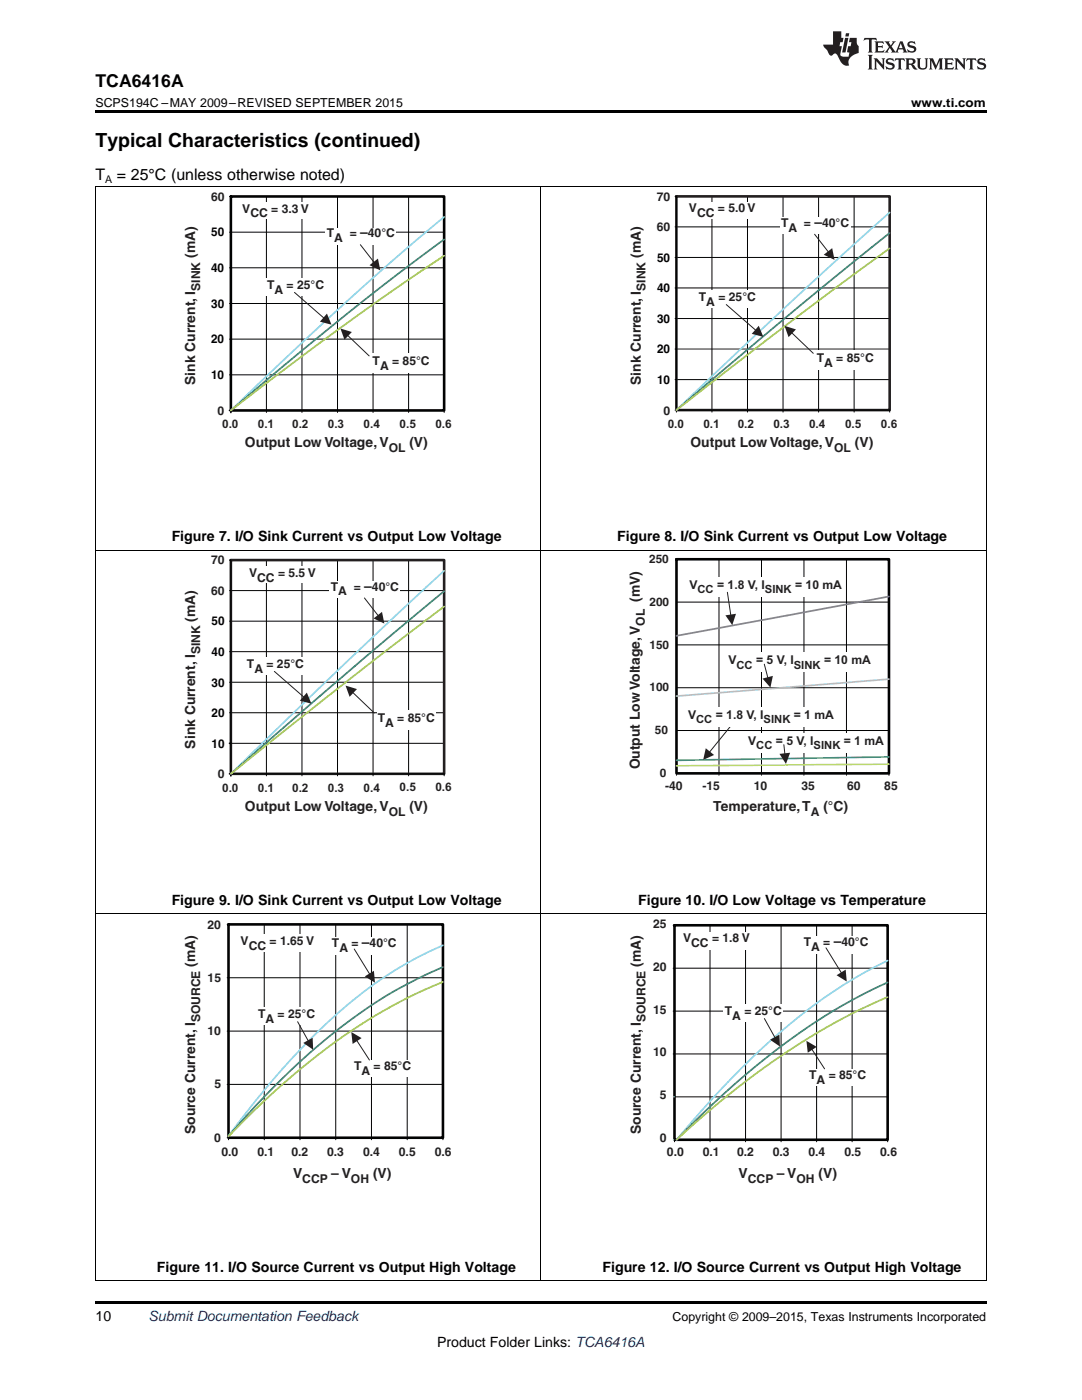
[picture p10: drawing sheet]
<svg xmlns="http://www.w3.org/2000/svg" width="216mm" height="279mm" viewBox="0 0 216 279" stroke-linecap="round" stroke-linejoin="round" font-family="sans-serif">
<path d="M19 255.6l.2 .1zM196.7 255.6l.1 .1zM19 259.7h177.8v.5h-177.8z" fill="#000"/>
<path d="M19.1 182.4v73.3M107.9 182.4v73.3M196.8 182.4v73.3M19 255.6h177.8" fill="none" stroke="#000" stroke-width=".2"/>
<path d="M45.6 184.5h42.8v42.6h-42.8z" fill-rule="evenodd" fill="#fff"/>
<path d="M45.3 195.1h43.1M45.3 184.5h43.1v43M45.6 184.5v43M52.7 184.5v43M59.9 184.5v43M67 184.5v43M74.1 184.5v43M81.3 184.5v43M45.3 216.4h43.1M45.3 205.8h43.1M45.3 227.1h43.1" fill="none" stroke="#010202" stroke-width=".2"/>
<path d="M45.6 184.5h42.8v42.6h-42.8z" fill="none" stroke="#010202" stroke-width=".52"/>
<path d="M88.4 188.7a82.4 82.4 0 0 0-26.8 19 178.5 178.5 0 0 0-16 19" fill="none" stroke="#8dd7f7" stroke-width=".35"/>
<path d="M88.4 193a101.6 101.6 0 0 0-32.1 22.3l-5.4 5.5-5.3 5.9" fill="none" stroke="#3b8476" stroke-width=".35"/>
<path d="M88.4 196a113.8 113.8 0 0 0-34.8 22.9l-8 7.9" fill="none" stroke="#a6ce39" stroke-width=".35"/>
<g fill="#fff">
<path d="M47.8 186.6h13.7v3.4h-13.7z" fill-rule="evenodd"/>
<path d="M65.2 187.1h14v3.5h-14z" fill-rule="evenodd"/>
<path d="M51.2 201h11.9v3.5h-11.9z" fill-rule="evenodd"/>
<path d="M70.4 211.6h12.2v3.3h-12.2z" fill-rule="evenodd"/>
</g>
<path d="M70.7 189.4l3.1 5" fill="none" stroke="#231f20" stroke-width=".2"/>
<path d="M72.8 194.9l1.8-1.2 .2 2.4z" fill="#231f20"/>
<path d="M59.4 203.9l2.1 3.8" fill="none" stroke="#231f20" stroke-width=".2"/>
<path d="M60.5 208.1l1.9-1 .1 2.4z" fill="#231f20"/>
<path d="M71.2 207.7l2.5 3.9" fill="none" stroke="#231f20" stroke-width=".2"/>
<path d="M70.1 206l2.1 1.2-1.8 1.1z" fill="#231f20"/>
<path d="M134.6 184.7h42.5v42.8h-42.5z" fill-rule="evenodd" fill="#fff"/>
<g fill="none" stroke="#010202" stroke-width=".2">
<path d="M134.3 193.2h42.8M134.3 184.7h42.8v43.2M134.6 184.7v43.2M141.7 184.7v43.2M142.8 187.7h.3M148.8 184.7v43.2M155.9 184.7v43.2M162.9 184.7v43.2M170 184.7v43.2M134.3 210.3h42.8M134.3 201.8h42.8M134.6 218.9h42.5"/>
<path d="M134.6 227.5h42.5"/>
</g>
<path d="M134.6 184.7h42.5v42.8h-42.5z" fill="none" stroke="#010202" stroke-width=".52"/>
<path d="M134.3 218.9h.3M134.3 227.5h.3" fill="none" stroke="#8dd7f7" stroke-width=".2"/>
<path d="M177.1 191.7a110.5 110.5 0 0 0-31.9 24.3l-5.3 5.8-4.9 5.7" fill="none" stroke="#8dd7f7" stroke-width=".35"/>
<path d="M177.1 196.1a119.7 119.7 0 0 0-30.1 19.9l-7.1 6.6-4.9 4.9" fill="none" stroke="#3b8476" stroke-width=".35"/>
<path d="M177.1 199a144.4 144.4 0 0 0-39 25.6l-3.1 2.9" fill="none" stroke="#a6ce39" stroke-width=".35"/>
<g fill="#fff">
<path d="M136.1 186h13.7v3.4h-13.7z" fill-rule="evenodd"/>
<path d="M159.3 186.8h14v3.6h-14z" fill-rule="evenodd"/>
<path d="M144.3 200.4h11.9v3.5h-11.9z" fill-rule="evenodd"/>
<path d="M161.2 213.4h12.2v3.3h-12.2z" fill-rule="evenodd"/>
</g>
<path d="M164.8 189.2l3.1 5" fill="none" stroke="#231f20" stroke-width=".2"/>
<path d="M166.9 194.6l1.8-1.1 .3 2.4z" fill="#231f20"/>
<path d="M152.5 203.3l2.1 3.8" fill="none" stroke="#231f20" stroke-width=".2"/>
<path d="M153.7 207.5l1.8-1 .1 2.4z" fill="#231f20"/>
<path d="M162 209.4l2.5 3.9" fill="none" stroke="#231f20" stroke-width=".2"/>
<path d="M160.9 207.7l2.1 1.2-1.8 1.2z" fill="#231f20"/>
<path d="M19.1 109.8v72.6M107.9 109.8v72.6M196.8 109.8v72.6M19 182.3h177.8" fill="none" stroke="#000" stroke-width=".2"/>
<g fill="#fff">
<path d="M62.1 159.1h17.4v2.4h-17.4z" fill-rule="evenodd"/>
<path d="M46.1 111.8h42.5v42.6h-42.5z" fill-rule="evenodd"/>
</g>
<g fill="none" stroke="#010202" stroke-width=".2">
<path d="M45.8 117.9h42.8M45.8 111.8h42.8v43M46.1 111.8v42.6h42.5M53.2 111.8v43M60.3 111.8v43M67.3 111.8v43M74.4 111.8v43M81.5 111.8v43M45.8 136.2h42.8M45.8 130.1h42.8M45.8 124h42.8M45.8 142.2h42.8"/>
<path d="M46.1 148.3h42.5"/>
</g>
<path d="M46.1 111.8h42.5v42.6h-42.5z" fill="none" stroke="#231f20" stroke-width=".52"/>
<path d="M45.8 154.4h.3v.4M45.8 148.3h.3" fill="none" stroke="#010202" stroke-width=".35"/>
<path d="M88.6 113.9l-19.5 18.2-23 22.3" fill="none" stroke="#8dd7f7" stroke-width=".35"/>
<path d="M88.6 118a1730.1 1730.1 0 0 0-42.5 36.4" fill="none" stroke="#3b8476" stroke-width=".35"/>
<path d="M88.6 121l-15.9 12.3-26.6 21.1" fill="none" stroke="#a6ce39" stroke-width=".35"/>
<g fill="#fff">
<path d="M49.4 113.1h13.9v3.3h-13.9z" fill-rule="evenodd"/>
<path d="M65.8 116h14.1v3.3h-14.1z" fill-rule="evenodd"/>
</g>
<path d="M72.7 119.3l2.8 3.6" fill="none" stroke="#231f20" stroke-width=".2"/>
<path d="M74.5 123.4l1.7-1.3 .5 2.4z" fill="#231f20"/>
<g fill="#fff">
<path d="M75.1 141.7h11.8v3.9h-11.8z" fill-rule="evenodd"/>
<path d="M48.9 131.2h12v3.5h-12z" fill-rule="evenodd"/>
</g>
<path d="M54.7 134l5.9 5.1" fill="none" stroke="#231f20" stroke-width=".2"/>
<path d="M61.2 138.2l.9 2.2-2.3-.6z" fill="#231f20"/>
<path d="M70.4 138.2l4.3 4.1" fill="none" stroke="#231f20" stroke-width=".2"/>
<path d="M69 136.8l2.2 .7-1.4 1.6z" fill="#231f20"/>
<path d="M135 111.6h42.4v42.7h-42.4z" fill-rule="evenodd" fill="#fff"/>
<path d="M143.5 111.6v43.1M151.9 111.6v43.1M160.4 111.6v43.1M168.9 111.6v43.1M135 137.3h42.4M135 128.7h42.4M135 120.2h42.4M135 154.7v-43.1h42.4v43.1M135 154.3h42.4M135 145.8h42.4" fill="none" stroke="#010202" stroke-width=".2"/>
<path d="M135 111.6h42.4v42.7h-42.4z" fill="none" stroke="#010202" stroke-width=".52"/>
<path d="M177.4 151.1l-42.4 .6" fill="none" stroke="#4ca391" stroke-width=".35"/>
<path d="M177.4 152.5l-42.4 .3" fill="none" stroke="#d2e287" stroke-width=".35"/>
<path d="M177.4 119l-42.4 7.9" fill="none" stroke="#756fb3" stroke-width=".35"/>
<path d="M177.4 135.5l-42.4 3.4" fill="none" stroke="#a3c2d1" stroke-width=".35"/>
<path d="M145.7 145l-4.1 5.1" fill="none" stroke="#231f20" stroke-width=".2"/>
<path d="M140.8 149.3l1.7 1.4-2.2 1z" fill="#231f20"/>
<g fill="#fff">
<path d="M149.1 146.2h27.5v4h-27.5z" fill-rule="evenodd"/>
<path d="M137.1 141.1h27.5v3.9h-27.5z" fill-rule="evenodd"/>
<path d="M145.2 130.2h27.4v3.9h-27.4z" fill-rule="evenodd"/>
<path d="M137.4 115.1h27.4v4h-27.4z" fill-rule="evenodd"/>
</g>
<path d="M156.4 148.6l.2 1.8" fill="none" stroke="#231f20" stroke-width=".2"/>
<path d="M155.5 150.5l2.2-.3-.9 2.3z" fill="#231f20"/>
<path d="M152.5 132.5l.7 2.8" fill="none" stroke="#231f20" stroke-width=".2"/>
<path d="M152.2 135.4l2-.5-.5 2.3z" fill="#231f20"/>
<path d="M145.1 118.2l.7 4.6" fill="none" stroke="#231f20" stroke-width=".2"/>
<path d="M144.7 122.8l2.2-.3-.8 2.3z" fill="#231f20"/>
<path d="M19.1 37.2v72.6M107.9 37.2v72.6M196.8 37.2v72.6M19 109.8h177.8" fill="none" stroke="#000" stroke-width=".2"/>
<g fill="#fff">
<path d="M62.1 86.5h17.4v2.5h-17.4z" fill-rule="evenodd"/>
<path d="M46.1 39.2h42.5v42.7h-42.5z" fill-rule="evenodd"/>
</g>
<path d="M45.8 39.2h42.8v43.1M46.1 39.2v42.7h42.5M53.2 39.2v43.1M60.3 39.2v43.1M67.3 39.2v43.1M74.4 39.2v43.1M81.5 39.2v43.1M45.8 53.4h42.8M45.8 46.3h42.8M45.8 74.8h42.8M45.8 67.7h42.8M45.8 60.6h42.8" fill="none" stroke="#010202" stroke-width=".2"/>
<path d="M46.1 39.2h42.5v42.7h-42.5z" fill="none" stroke="#010202" stroke-width=".52"/>
<path d="M45.8 81.9h.3v.4" fill="none" stroke="#010202" stroke-width=".35"/>
<path d="M88.6 43.3a719.9 719.9 0 0 0-42.5 38.6" fill="none" stroke="#8dd7f7" stroke-width=".35"/>
<path d="M88.6 47.8a657.7 657.7 0 0 0-42.5 34.1" fill="none" stroke="#3b8476" stroke-width=".35"/>
<path d="M88.6 51a676.9 676.9 0 0 0-42.5 30.9" fill="none" stroke="#a6ce39" stroke-width=".35"/>
<g fill="#fff">
<path d="M48 40.4h13.9v3.3h-13.9z" fill-rule="evenodd"/>
<path d="M64.9 45.5h14.2v3.3h-14.2z" fill-rule="evenodd"/>
</g>
<path d="M71.9 48.8l2.7 3.6" fill="none" stroke="#231f20" stroke-width=".2"/>
<path d="M73.7 52.9l1.7-1.3 .5 2.4z" fill="#231f20"/>
<g fill="#fff">
<path d="M74.1 70.5h11.8v3.9h-11.8z" fill-rule="evenodd"/>
<path d="M52.9 55.6h12v3.5h-12z" fill-rule="evenodd"/>
</g>
<path d="M58.8 58.4l5.8 5.1" fill="none" stroke="#231f20" stroke-width=".2"/>
<path d="M65.2 62.6l.9 2.2-2.3-.6z" fill="#231f20"/>
<path d="M69.4 67l4.3 4" fill="none" stroke="#231f20" stroke-width=".2"/>
<path d="M67.9 65.6l2.3 .7-1.5 1.5z" fill="#231f20"/>
<g fill="#fff">
<path d="M151 86.5h17.4v2.5h-17.4z" fill-rule="evenodd"/>
<path d="M135 39.2h42.5v42.6h-42.5z" fill-rule="evenodd"/>
</g>
<g fill="none" stroke="#010202" stroke-width=".2">
<path d="M134.7 39.2h42.8v43M135 39.2v43M142.1 39.2v43M149.2 39.2v43M156.2 39.2v43M163.3 39.2v43M170.4 39.2v43M134.7 57.5h42.8M134.7 51.4h42.8M134.7 45.3h42.8M134.7 75.8h42.8M134.7 63.6h42.8"/>
<path d="M134.7 69.7h.3M134.7 81.8h42.8"/>
</g>
<path d="M135 69.7h42.5" fill="none" stroke="#231f20" stroke-width=".2"/>
<path d="M135 39.2h42.5v42.6h-42.5z" fill="none" stroke="#231f20" stroke-width=".52"/>
<path d="M177.5 42.4l-19.5 17.7-23 21.7" fill="none" stroke="#8dd7f7" stroke-width=".35"/>
<path d="M177.5 46.5l-19.5 15.8-23 19.5" fill="none" stroke="#3b8476" stroke-width=".35"/>
<path d="M177.5 49.5a1359.3 1359.3 0 0 0-42.5 32.3" fill="none" stroke="#a6ce39" stroke-width=".35"/>
<g fill="#fff">
<path d="M137.2 40.3h13.9v3.4h-13.9z" fill-rule="evenodd"/>
<path d="M155.6 43.4h14.1v3.3h-14.1z" fill-rule="evenodd"/>
</g>
<path d="M162.5 46.7l2.8 3.6" fill="none" stroke="#231f20" stroke-width=".2"/>
<path d="M164.4 50.8l1.7-1.3 .4 2.4z" fill="#231f20"/>
<g fill="#fff">
<path d="M162.7 69.9h11.8v4h-11.8z" fill-rule="evenodd"/>
<path d="M139.1 58h12v3.5h-12z" fill-rule="evenodd"/>
</g>
<path d="M144.9 60.8l5.9 5.1" fill="none" stroke="#231f20" stroke-width=".2"/>
<path d="M151.4 65l.9 2.2-2.3-.6z" fill="#231f20"/>
<path d="M158 66.4l4.3 4.1" fill="none" stroke="#231f20" stroke-width=".2"/>
<path d="M156.5 65l2.3 .7-1.5 1.6z" fill="#231f20"/>
<path d="M19 37.2h177.8" fill="none" stroke="#000" stroke-width=".2"/>
<path d="M19 22h177.8v.5h-177.8z" fill="#000"/>
<g fill="#231f20">
<path d="M172.5 7.6l-.1 .5 .4-.2h.6v.1v2.1l-.2 .4h.9l-.2-.4v-2.1l.1-.1h.5l.5 .2-.2-.5zM174.5 8.3l.2 .3v1.5l-.2 .4h1.8l.2-.6a1.04 1.04 0 0 1-1.3 .2v-.7h.6l.3 .2v-.6l-.3 .2h-.6v-.6l.8-.1 .4 .3-.2-.5zM176.5 8.3l.9 1.1-.9 1.1h.8l-.2-.2 .4-.7 .5 .7-.2 .2h1.5l-.2-.2 .2-.4h.9l.1 .4-.2 .2h1l-.3-.3-.7-1.9h-.5l-.9 2-.8-1 .9-1h-.8l.1 .3-.4 .5-.3-.6 .1-.2zM179.7 8.6l.4 1h-.7zM181.3 8.4a.63 .63 0 0 0-.2 .7 .63 .63 0 0 0 .6 .4l.6 .2 .1 .2a.75 .75 0 0 1-.7 .4 .75 .75 0 0 1-.6-.5l.1 .7 .1-.1a1.11 1.11 0 0 0 1.5-.6 1.13 1.13 0 0 0-1.2-.8l-.1-.4a1.04 1.04 0 0 1 1.2 .2l-.2-.5-.2 .1-.4-.2zM173.2 10.9l.2 .4v2.2l-.2 .4h1l-.3-.4v-2.2l.3-.4zM174.3 11.6l.3 .4v1.5l-.3 .4h.8l-.2-.4v-1.3l1.5 1.7v-1.9l.2-.4h-.7l.2 .4v.9l-1.1-1.3zM177 11.8a.62 .62 0 0 0-.2 .7 .62 .62 0 0 0 .6 .4l.6 .1 .1 .3a.76 .76 0 0 1-.7 .3 .76 .76 0 0 1-.7-.4l.2 .7 .1-.1a1.11 1.11 0 0 0 1.5-.6 1.13 1.13 0 0 0-1.2-.8l-.1-.4a1.04 1.04 0 0 1 1.2 .2l-.2-.6-.2 .1-.5-.1zM178.7 11.6l-.2 .6a.61 .61 0 0 1 .8-.3v1.6l-.2 .4h.9l-.2-.4v-1.6a.63 .63 0 0 1 .7 .3l-.1-.6zM180.6 11.6l.3 .4v1.5l-.3 .4h1l-.2-.2-.1-.8 .6 .2a.76 .76 0 0 0 1.2 .7l-1-1a.58 .58 0 0 0 .6-.5 .58 .58 0 0 0-.5-.6zM181.4 11.9h.1a.45 .45 0 0 1 .5 .1 .45 .45 0 0 1 .1 .5l-.8 .2zM182.9 11.6l.2 .2a2.17 2.17 0 0 0 .3 1.9 .99 .99 0 0 0 1.6-.6v-1.1l.2-.4h-.7l.2 .2a1.92 1.92 0 0 1-.2 1.8 .6 .6 0 0 1-.9-.5v-1.1l.2-.4zM185.4 11.6l.2 .4v1.5l-.2 .4h.7l-.2-.4v-1.4l.8 1.8 .8-1.8v1.4l-.2 .4h.9l-.2-.4v-1.5l.2-.4h-.8l-.6 1.5-.6-1.5zM188.4 11.6l.2 .4v1.5l-.2 .4h1.8l.1-.6a1.04 1.04 0 0 1-1.2 .1v-.6h.5l.4 .2v-.6l-.4 .2h-.5v-.7h.8l.3 .3-.1-.6zM190.5 11.6l.2 .4v1.5l-.2 .4h.7l-.2-.4v-1.3l1.5 1.7v-1.9l.2-.4h-.7l.2 .4v.9l-1.1-1.3zM192.9 11.6l-.1 .6a.61 .61 0 0 1 .7-.3l.1 1.6-.3 .4h1l-.3-.4 .1-1.6a.63 .63 0 0 1 .7 .3l-.1-.6zM195.2 11.8a.62 .62 0 0 0-.2 .7 .62 .62 0 0 0 .6 .4l.6 .1 .1 .3a.76 .76 0 0 1-.7 .3 .76 .76 0 0 1-.6-.4l.1 .7 .1-.1a1.11 1.11 0 0 0 1.6-.6 1.13 1.13 0 0 0-1.3-.8l-.1-.4a1.04 1.04 0 0 1 1.2 .2l-.1-.6-.2 .1-.5-.1z"/>
<path d="M166.2 6.3v2.6h-1.9v.4l.8 .9a.91 .91 0 0 0 1 .8 .56 .56 0 0 1 .5-.3 .56 .56 0 0 1 .5 .3l.4 .8a1.53 1.53 0 0 0 1.9 1.2 1.54 1.54 0 0 1 1-2.1l.9-.3v-1.4a1.52 1.52 0 0 1-.4-1.6h-1.3l-.2 .8h.5l-.2 .8h-.5l-.1 1v.2l.4 .1-.2 .8a1.93 1.93 0 0 1-1.6-.3l.3-1.8h-.5l.2-.8h.4l.2-.8h-.4v-1.3zM168.6 7.6l-.6 2.9h.7l.6-2.9zM168.8 6.6l-.1 .7h.6l.2-.7z"/>
</g>
<text font-size="3.9" x="19" y="29.3">Typical Characteristics (continued)</text>
<text font-size="3.5" x="19" y="17.3">TCA6416A</text>
<g font-size="3.2">
<text x="19" y="36">T</text>
<text x="23.3" y="36">= 25°C (unless otherwise noted)</text>
</g>
<g font-size="2.8" fill="#231f20">
<text x="71.9" y="47.4">–</text>
<text x="162.5" y="45.3">–</text>
<text x="39" y="51.5" transform="rotate(-90 39 51.5)">(mA)</text>
<text x="127.9" y="51.5" transform="rotate(-90 127.9 51.5)">(mA)</text>
<text x="39" y="76.8" transform="rotate(-90 39 76.8)">Sink Current, I</text>
<text x="127.9" y="76.8" transform="rotate(-90 127.9 76.8)">Sink Current, I</text>
<text x="48.9" y="89.3">Output Low Voltage,V</text>
<text x="81.7" y="89.3">(V)</text>
<text x="137.8" y="89.3">Output Low Voltage,V</text>
<text x="170.6" y="89.3">(V)</text>
<text x="72.7" y="117.9">–</text>
<text x="39" y="124.1" transform="rotate(-90 39 124.1)">(mA)</text>
<text x="127.7" y="120.2" transform="rotate(-90 127.7 120.2)">(mV)</text>
<text x="39" y="149.4" transform="rotate(-90 39 149.4)">Sink Current, I</text>
<text x="127.7" y="153.5" transform="rotate(-90 127.7 153.5)">Output Low Voltage,V</text>
<text x="48.9" y="161.8">Output Low Voltage,V</text>
<text x="81.7" y="161.8">(V)</text>
<text x="142.3" y="161.9">Temperature,T</text>
<text x="164.3" y="161.9">(°C)</text>
<text x="72.2" y="189.1">–</text>
<text x="166.4" y="188.8">–</text>
<text x="39" y="192.9" transform="rotate(-90 39 192.9)">(mA)</text>
<text x="127.9" y="192.9" transform="rotate(-90 127.9 192.9)">(mA)</text>
<text x="39" y="226.3" transform="rotate(-90 39 226.3)">Source Current, I</text>
<text x="127.9" y="226.3" transform="rotate(-90 127.9 226.3)">Source Current, I</text>
<text x="58.5" y="235.1">V</text>
<text x="66.1" y="235.1">– V</text>
<text x="74.4" y="235.1">(V)</text>
<text x="147.4" y="235.1">V</text>
<text x="155" y="235.1">– V</text>
<text x="163.3" y="235.1">(V)</text>
</g>
<g font-size="2.8">
<text x="34.3" y="108.1">Figure 7. I/O Sink Current vs Output Low Voltage</text>
<text x="123.2" y="108.1">Figure 8. I/O Sink Current vs Output Low Voltage</text>
<text x="34.3" y="180.6">Figure 9. I/O Sink Current vs Output Low Voltage</text>
<text x="127.4" y="180.6">Figure 10. I/O Low Voltage vs Temperature</text>
<text x="31.3" y="253.9">Figure 11. I/O Source Current vs Output High Voltage</text>
<text x="120.2" y="253.9">Figure 12. I/O Source Current vs Output High Voltage</text>
<text x="19" y="263.6">10</text>
<text x="87.2" y="268.9">Product Folder Links: TCA6416A</text>
</g>
<text font-size="2.8" fill="#0000c8" x="29.6" y="263.6">Submit Documentation Feedback</text>
<g font-size="2.5">
<text x="19" y="21.4">SCPS194C –MAY 2009–REVISED SEPTEMBER 2015</text>
<text x="181.8" y="21.4">www.ti.com</text>
<text x="134.2" y="263.6">Copyright © 2009–2015, Texas Instruments Incorporated</text>
</g>
<g font-size="2.4" fill="#231f20">
<text x="42.1" y="40">60</text>
<text x="131" y="40.1">70</text>
<text x="48.3" y="42.4">V</text>
<text x="50" y="43.4">CC</text>
<text x="54.1" y="42.4">= 3.3 V</text>
<text x="65.2" y="47.4">T</text>
<text x="69.8" y="47.4">=</text>
<text x="73.4" y="47.4">40°C</text>
<text x="131" y="46.2">60</text>
<text x="137.5" y="42.4">V</text>
<text x="139.1" y="43.4">CC</text>
<text x="143.3" y="42.4">= 5.0 V</text>
<text x="155.8" y="45.3">T</text>
<text x="157.3" y="46.2">A</text>
<text x="160.4" y="45.3">=</text>
<text x="164" y="45.3">40°C</text>
<text x="66.7" y="48.3">A</text>
<text x="39.9" y="58" transform="rotate(-90 39.9 58)">SINK</text>
<text x="53.3" y="57.7">T</text>
<text x="54.8" y="58.6">A</text>
<text x="57.2" y="57.7">= 25°C</text>
<text x="128.8" y="58" transform="rotate(-90 128.8 58)">SINK</text>
<text x="139.5" y="60.1">T</text>
<text x="140.9" y="61.1">A</text>
<text x="143.3" y="60.1">= 25°C</text>
<text x="74.4" y="72.8">T</text>
<text x="75.8" y="73.8">A</text>
<text x="78.2" y="72.8">= 85°C</text>
<text x="163" y="72.3">T</text>
<text x="164.4" y="73.3">A</text>
<text x="166.9" y="72.3">= 85°C</text>
<text x="43.4" y="82.7">0</text>
<text x="132.4" y="82.7">0</text>
<text x="77.6" y="90.2">OL</text>
<text x="166.5" y="90.2">OL</text>
<text x="42.1" y="112.6">70</text>
<text x="42.1" y="118.7">60</text>
<text x="49.7" y="115.1">V</text>
<text x="51.3" y="116.1">CC</text>
<text x="55.5" y="115.1">= 5.5 V</text>
<text x="66" y="117.9">T</text>
<text x="67.5" y="118.8">A</text>
<text x="70.6" y="117.9">=</text>
<text x="74.2" y="117.9">40°C</text>
<text x="137.6" y="117.5">V</text>
<text x="143.1" y="117.5">= 1.8 V, I</text>
<text x="158.7" y="117.5">= 10 mA</text>
<text x="128.7" y="124.9" transform="rotate(-90 128.7 124.9)">OL</text>
<text x="39.9" y="130.6" transform="rotate(-90 39.9 130.6)">SINK</text>
<text x="49.3" y="133.3">T</text>
<text x="50.8" y="134.3">A</text>
<text x="53.2" y="133.3">= 25°C</text>
<text x="145.3" y="132.5">V</text>
<text x="150.9" y="132.5">= 5 V, I</text>
<text x="164.4" y="132.5">= 10 mA</text>
<text x="137.3" y="143.5">V</text>
<text x="142.8" y="143.5">= 1.8 V, I</text>
<text x="158.4" y="143.5">= 1 mA</text>
<text x="75.4" y="144.1">T</text>
<text x="76.9" y="145.1">A</text>
<text x="79.3" y="144.1">= 85°C</text>
<text x="149.3" y="148.6">V</text>
<text x="154.8" y="148.6">= 5 V, I</text>
<text x="168.4" y="148.6">= 1 mA</text>
<text x="43.5" y="155.3">0</text>
<text x="132.7" y="157.7">-40</text>
<text x="140.2" y="157.7">-15</text>
<text x="150.4" y="157.7">10</text>
<text x="159.9" y="157.7">35</text>
<text x="169" y="157.7">60</text>
<text x="176.5" y="157.7">85</text>
<text x="77.6" y="162.8">OL</text>
<text x="161.8" y="162.8">A</text>
<text x="41.4" y="185.3">20</text>
<text x="130.3" y="185.3">25</text>
<text x="48" y="188.7">V</text>
<text x="49.6" y="189.6">CC</text>
<text x="53.8" y="188.7">= 1.65 V</text>
<text x="66.2" y="189.1">T</text>
<text x="67.7" y="190">A</text>
<text x="70.1" y="189.1">=</text>
<text x="73.8" y="189.1">40°C</text>
<text x="136.3" y="188.1">V</text>
<text x="137.9" y="189.1">CC</text>
<text x="142.1" y="188.1">= 1.8 V</text>
<text x="160.4" y="188.8">T</text>
<text x="161.9" y="189.8">A</text>
<text x="164.3" y="188.8">=</text>
<text x="167.9" y="188.8">40°C</text>
<text x="41.4" y="195.9">15</text>
<text x="130.3" y="193.8">20</text>
<text x="51.5" y="203.2">T</text>
<text x="55.4" y="203.2">= 25°C</text>
<text x="130.3" y="202.3">15</text>
<text x="144.6" y="202.5">T</text>
<text x="146.1" y="203.5">A</text>
<text x="148.5" y="202.5">= 25°C</text>
<text x="39.9" y="204" transform="rotate(-90 39.9 204)">SOURCE</text>
<text x="41.4" y="206.6">10</text>
<text x="53" y="204.1">A</text>
<text x="128.8" y="204" transform="rotate(-90 128.8 204)">SOURCE</text>
<text x="70.6" y="213.6">T</text>
<text x="72.1" y="214.6">A</text>
<text x="74.5" y="213.6">= 85°C</text>
<text x="130.3" y="210.8">10</text>
<text x="161.5" y="215.4">T</text>
<text x="165.4" y="215.4">= 85°C</text>
<text x="42.8" y="217.2">5</text>
<text x="131.7" y="219.3">5</text>
<text x="162.9" y="216.3">A</text>
<text x="42.8" y="227.9">0</text>
<text x="131.7" y="227.9">0</text>
<text x="44.2" y="230.7">0.0</text>
<text x="51.4" y="230.7">0.1</text>
<text x="58.2" y="230.7">0.2</text>
<text x="65.3" y="230.7">0.3</text>
<text x="72.4" y="230.7">0.4</text>
<text x="79.6" y="230.7">0.5</text>
<text x="86.7" y="230.7">0.6</text>
<text x="133.1" y="230.7">0.0</text>
<text x="140.3" y="230.7">0.1</text>
<text x="147.1" y="230.7">0.2</text>
<text x="154.2" y="230.7">0.3</text>
<text x="161.3" y="230.7">0.4</text>
<text x="168.5" y="230.7">0.5</text>
<text x="175.6" y="230.7">0.6</text>
<text x="60.3" y="236.1">CCP</text>
<text x="70" y="236.1">OH</text>
<text x="149.2" y="236.1">CCP</text>
<text x="158.9" y="236.1">OH</text>
</g>
<g font-size="2.4" fill="#010202">
<text x="42.2" y="47.1">50</text>
<text x="131.1" y="52.2">50</text>
<text x="42.1" y="54.3">40</text>
<text x="131.1" y="58.3">40</text>
<text x="42.2" y="61.4">30</text>
<text x="131.1" y="64.4">30</text>
<text x="42.1" y="68.5">20</text>
<text x="131.1" y="70.5">20</text>
<text x="42.1" y="75.6">10</text>
<text x="131.1" y="76.6">10</text>
<text x="42.2" y="124.8">50</text>
<text x="42.2" y="130.9">40</text>
<text x="42.2" y="137">30</text>
<text x="42.2" y="143.1">20</text>
<text x="42.2" y="149.2">10</text>
</g>
<g font-size="2.3" fill="#231f20">
<text x="44.3" y="85.4">0.0</text>
<text x="51.4" y="85.5">0.1</text>
<text x="58.3" y="85.5">0.2</text>
<text x="65.4" y="85.5">0.3</text>
<text x="72.5" y="85.5">0.4</text>
<text x="79.7" y="85.4">0.5</text>
<text x="86.9" y="85.4">0.6</text>
<text x="133.2" y="85.4">0.0</text>
<text x="140.3" y="85.5">0.1</text>
<text x="147.2" y="85.5">0.2</text>
<text x="154.3" y="85.5">0.3</text>
<text x="161.4" y="85.5">0.4</text>
<text x="168.6" y="85.4">0.5</text>
<text x="175.8" y="85.4">0.6</text>
<text x="129.5" y="112.4">250</text>
<text x="129.6" y="120.9">200</text>
<text x="129.6" y="129.4">150</text>
<text x="129.6" y="138">100</text>
<text x="130.7" y="146.5">50</text>
<text x="131.7" y="155">0</text>
<text x="44.3" y="158">0.0</text>
<text x="51.4" y="158">0.1</text>
<text x="58.3" y="158">0.2</text>
<text x="65.4" y="158">0.3</text>
<text x="72.5" y="158">0.4</text>
<text x="79.7" y="157.9">0.5</text>
<text x="86.9" y="157.9">0.6</text>
</g>
<g font-size="2.2" fill="#231f20">
<text x="139.2" y="118.4">CC</text>
<text x="152.6" y="118.4">SINK</text>
<text x="147" y="133.4">CC</text>
<text x="158.4" y="133.4">SINK</text>
<text x="138.9" y="144.4">CC</text>
<text x="150.9" y="149.5">CC</text>
<text x="152.4" y="144.4">SINK</text>
<text x="162.3" y="149.5">SINK</text>
</g>
<text font-size="2.1" x="21" y="36.6">A</text>
</svg>
